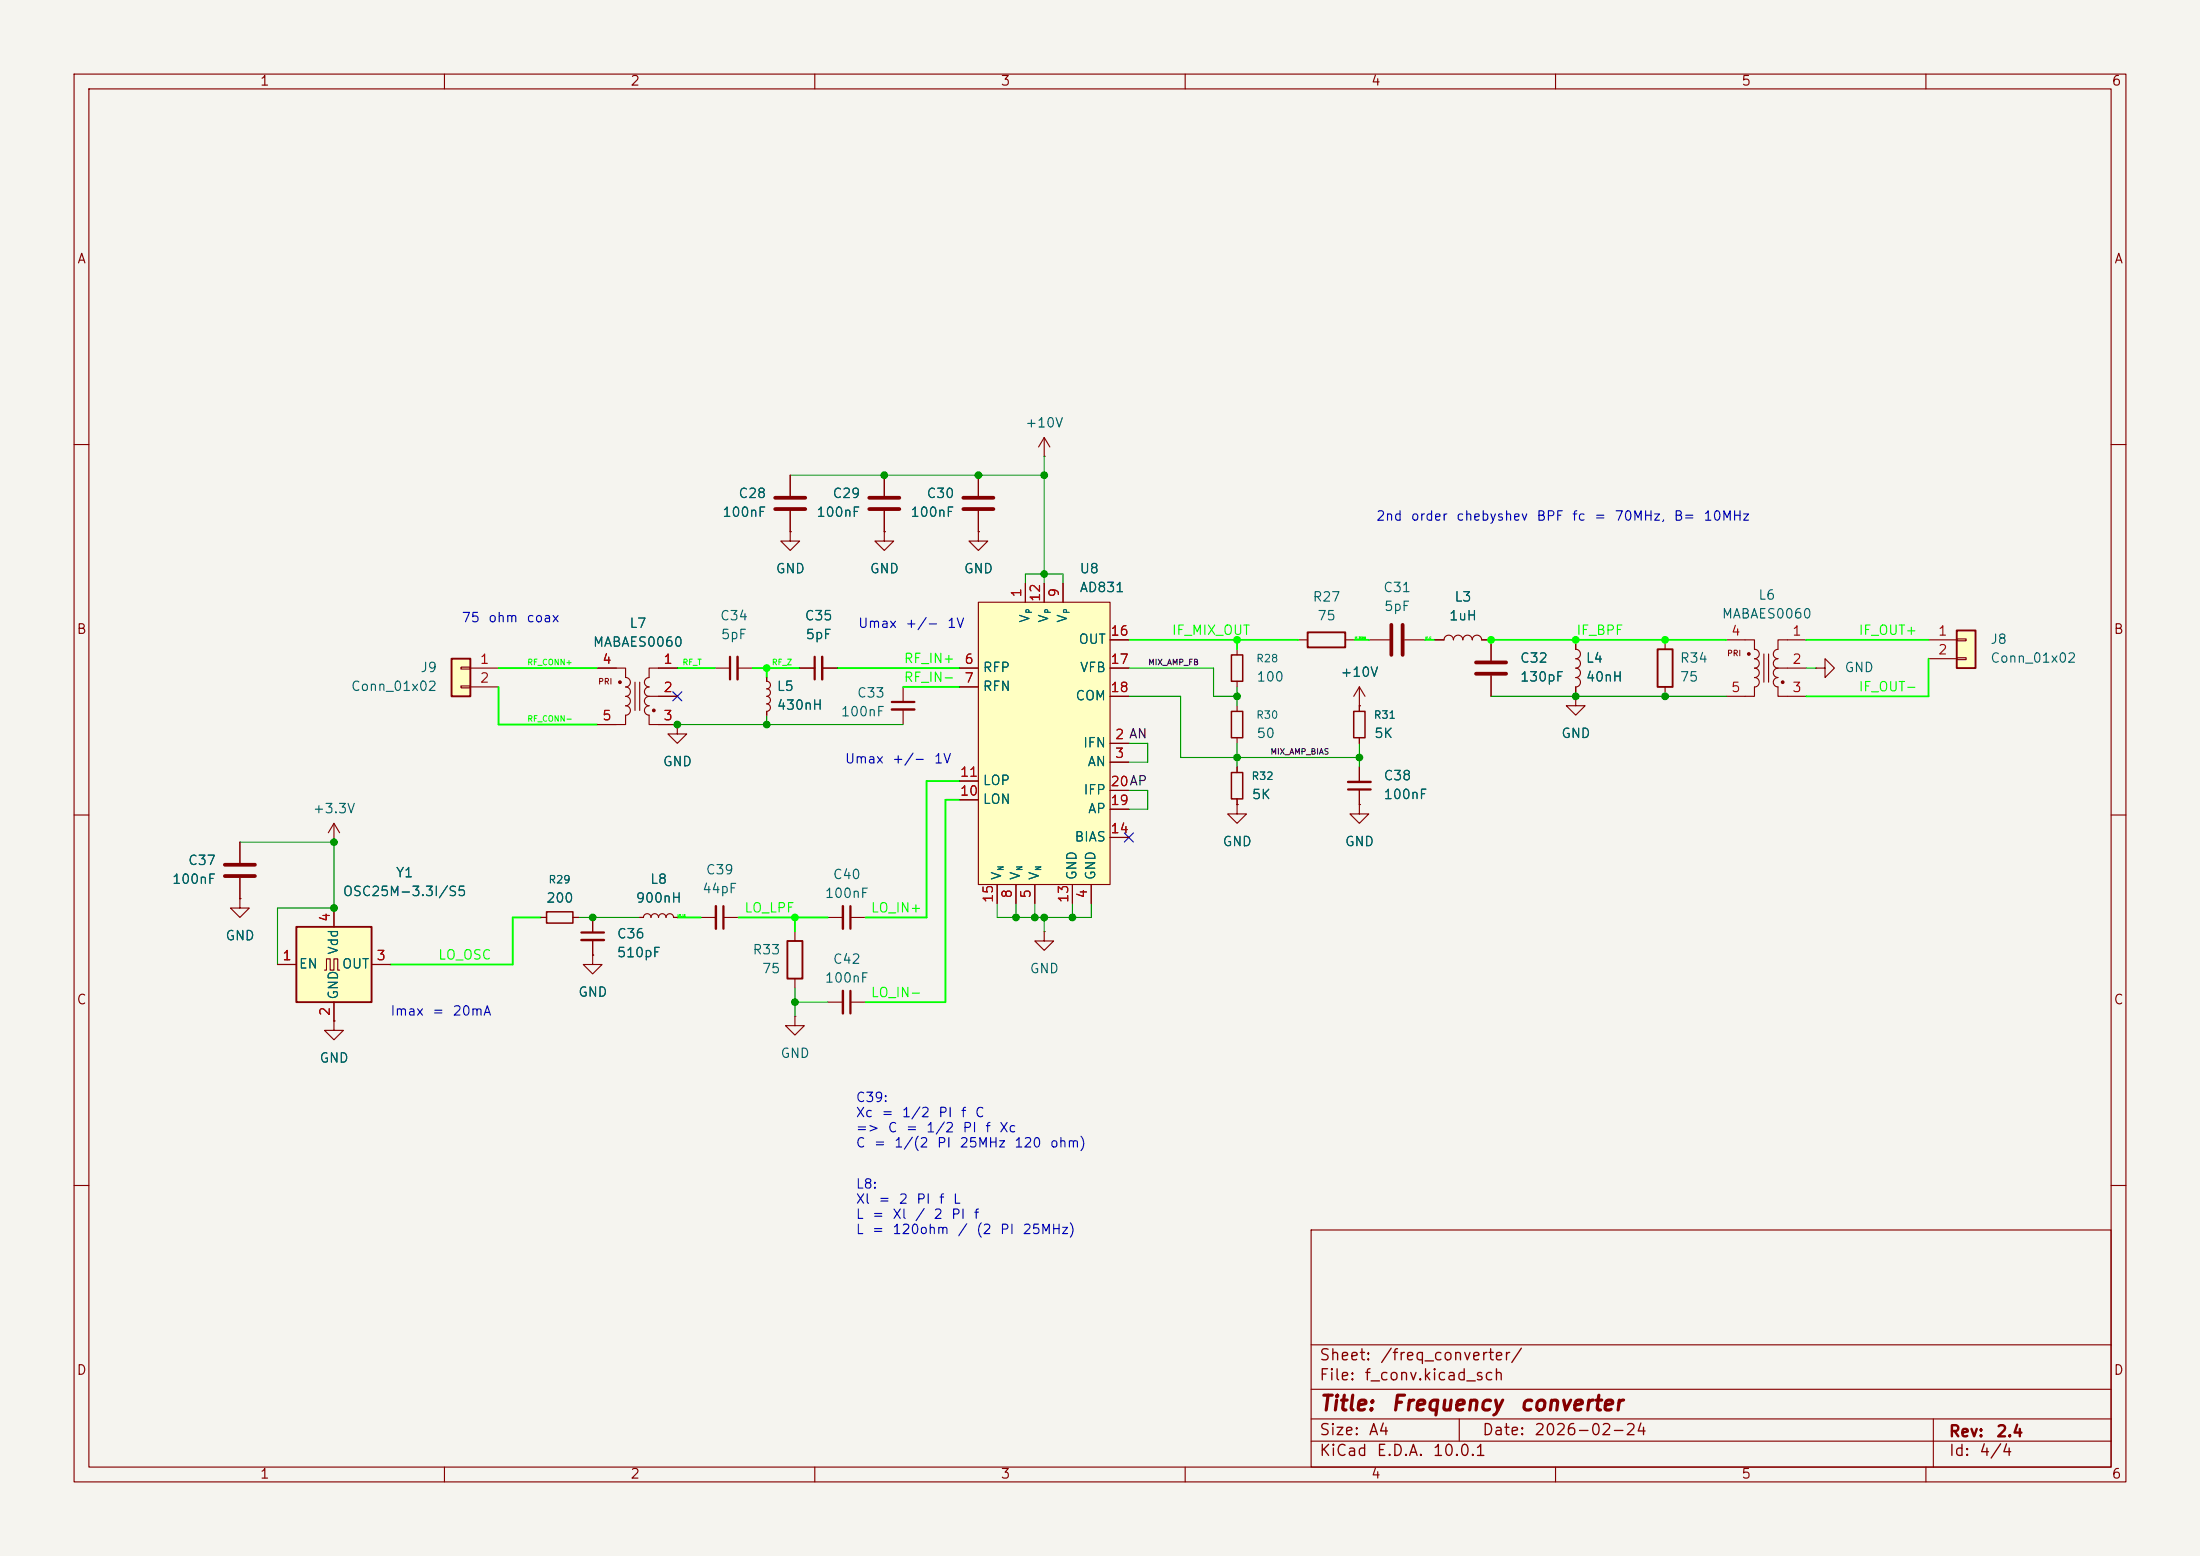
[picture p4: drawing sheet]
<svg xmlns="http://www.w3.org/2000/svg" width="297mm" height="210mm" viewBox="0 0 297 210" stroke-linecap="round" stroke-linejoin="round" font-family="sans-serif">
<path d="M0 0h297v210h-297z" fill="#f5f4ef" stroke="#f5f4ef" stroke-width=".14"/>
<g fill="none" stroke="#840000" stroke-width=".15">
<path d="M10 10h277v190h-277zM12 12h273v186h-273zM60 10v2M110 10v2M160 10v2M210 10v2M260 10v2M10 60h2M106.7 71.8v1.2h1.2l-1.2 1.3-1.3-1.3h1.3M106.7 71.8h.1M285 60h2M103.5 91.4v.5a.51 .51 0 0 1 .5 .6 .51 .51 0 0 1-.5 .5"/>
<path d="M103.5 93a.51 .51 0 0 1 .5 .5 .51 .51 0 0 1-.5 .5M103.5 94a.51 .51 0 0 1 .5 .5 .51 .51 0 0 1-.5 .5 .5 .5 0 0 1 .5 .5 .5 .5 0 0 1-.5 .5v.5M107.9 90.2h2.1M111 90.2h2M121.9 92.7v2M121.9 95.8v2M193.7 86.4h1.2a.64 .64 0 0 1 .7-.7 .64 .64 0 0 1 .6 .7 .64 .64 0 0 1 .6-.7 .64 .64 0 0 1 .7 .7 .64 .64 0 0 1 .6-.7 .64 .64 0 0 1 .7 .7 .64 .64 0 0 1 .6-.7 .64 .64 0 0 1 .6 .7h1.3v2.8M201.3 91.2v2.8M224.8 86.4v1.2M224.8 92.7v1.3M10 110h2M183.5 108.6v1.3h1.3l-1.3 1.2-1.3-1.2h1.3"/>
<path d="M183.5 108.6h.1M183.5 103.5v2M183.5 106.6v2M285 110h2M107.3 137.2v1.2h1.3l-1.3 1.3-1.3-1.3h1.3M107.3 137.2h.1M107.3 125.7v1.3M107.3 132.1v1.3M10 160h2M177 166h108v32h-108zM285 160h2M60 198v2"/>
<path d="M110 198v2M160 198v2M177 194.5h108M177 191.5h108M177 187.5h108M177 181.5h108M197 191.5v3M210 198v2M260 198v2M261 191.5v6.5"/>
</g>
<path d="M223.8 87.6h2v5.1h-2zM106.3 127h2v5.1h-2z" fill="none" stroke="#840000" stroke-width=".25"/>
<path d="M110 88.6v3.1M120.4 94.7h3M182 106.6h3" fill="none" stroke="#840000" stroke-width=".3"/>
<path d="M111 88.6v3.1M120.4 95.8h3M182 105.5h3" fill="none" stroke="#840000" stroke-width=".33"/>
<path d="M199.3 90.9h4M199.3 89.4h4" fill="none" stroke="#840000" stroke-width=".51"/>
<path d="M132.1 81.3h17.8v38.1h-17.8z" fill="#ffffc2"/>
<g fill="none" stroke="#840000" stroke-width=".15">
<path d="M141 59.1v2.5M141 59.1l-.8 1.2M141 59.1l.7 1.2M138.4 78.7v2.6M141 61.6h.1M141 78.7v2.6M143.5 78.7v2.6M129.5 90.2h2.6M129.5 92.7h2.6M132.1 81.3h17.8v38.1h-17.8zM149.9 90.2h2.5M149.9 86.4h2.5"/>
<path d="M149.9 94h2.5M167 87.6v.8M167 91.9v.8M167 95.3v.7M167 99.6v.7M183.5 95.3v.7M183.5 99.6v.7M212.7 86.4v1.2a.64 .64 0 0 1 .7 .7 .64 .64 0 0 1-.7 .6 .63 .63 0 0 1 .7 .6 .63 .63 0 0 1-.7 .7 .63 .63 0 0 1 .7 .6 .63 .63 0 0 1-.7 .6M212.7 91.4a.64 .64 0 0 1 .7 .7 .64 .64 0 0 1-.7 .6v1.3M212.7 94v1.3h1.3l-1.3 1.2-1.2-1.2h1.2M212.7 94h.1M129.5 108h2.6"/>
<path d="M129.5 105.4h2.6M134.6 119.4v2.5M137.2 119.4v2.5M139.7 119.4v2.5M144.8 119.4v2.5M147.3 119.4v2.5M149.9 100.3h2.5M149.9 102.9h2.5M149.9 113h2.5M149.9 109.2h2.5M149.9 106.7h2.5"/>
</g>
<path d="M166.2 96h1.6v3.6h-1.6zM166.2 88.4h1.6v3.5h-1.6zM182.8 96h1.5v3.6h-1.5z" fill="none" stroke="#840000" stroke-width=".2"/>
<path d="M40 125.1h10.2v10.2h-10.2z" fill="#ffffc2"/>
<path d="M176.5 85.3h5.1v2.1h-5.1zM40 125.1h10.2v10.2h-10.2z" fill="none" stroke="#840000" stroke-width=".25"/>
<g fill="none" stroke="#840000" stroke-width=".15">
<path d="M175.3 86.4h1.2M181.6 86.4h1.3M37.5 130.2h2.5M43.8 130.9h.3v-1.5h.5v1.5h.5v-1.5h.5v1.5h.2M45.1 137.8v1.3h1.3l-1.3 1.2-1.3-1.2h1.3M45.1 137.8h.1M45.1 122.6v2.5M45.1 135.3v2.5M50.2 130.2h2.5M73 123.8h.8M77.3 123.8h.8M80 128.9v1.3h1.3l-1.3 1.2-1.3-1.2h1.3"/>
<path d="M80 128.9h.1M86.4 123.8h.5a.51 .51 0 0 1 .5-.5 .51 .51 0 0 1 .5 .5 .51 .51 0 0 1 .5-.5 .51 .51 0 0 1 .5 .5 .51 .51 0 0 1 .5-.5 .51 .51 0 0 1 .5 .5 .51 .51 0 0 1 .5-.5 .51 .51 0 0 1 .5 .5h.5"/>
</g>
<path d="M73.8 123.1h3.5v1.5h-3.5z" fill="none" stroke="#840000" stroke-width=".2"/>
<path d="M61 88.9h2.5v5.1h-2.5z" fill="#ffffc2"/>
<path d="M61 88.9h2.5v5.1h-2.5z" fill="none" stroke="#840000" stroke-width=".25"/>
<g fill="none" stroke="#840000" stroke-width=".15">
<path d="M62.2 90h1.3v.3h-1.3zM62.2 92.6h1.3v.2h-1.3zM63.5 90.2h3.8M63.5 92.7h3.8M183.5 95.3h.1M183.5 92.7l-.7 1.3M183.5 92.7l.8 1.3M183.5 92.7v2.6M184.8 86.4h2.8M189.6 86.4h2.8M233 86.4h3.9v1.2a.64 .64 0 0 1 .6 .7 .64 .64 0 0 1-.6 .6 .64 .64 0 0 1 .6 .6 .64 .64 0 0 1-.6 .7 .64 .64 0 0 1 .6 .6 .64 .64 0 0 1-.6 .6M236.9 91.4a.64 .64 0 0 1 .6 .7 .64 .64 0 0 1-.6 .6v1.3h-3.9"/>
<path d="M238.1 88.3v3.8M238.8 88.3v3.8M240 87.6a.63 .63 0 0 0-.6 .7 .63 .63 0 0 0 .6 .6 .64 .64 0 0 0-.6 .6 .64 .64 0 0 0 .6 .7M240 90.2a.63 .63 0 0 0-.6 .6 .63 .63 0 0 0 .6 .6M240 91.4a.63 .63 0 0 0-.6 .7 .63 .63 0 0 0 .6 .6v1.3h3.8M240 90.2h3.8M243.8 86.4h-3.8v1.2M245.1 90.2h1.3v-1.3l1.2 1.3-1.2 1.2v-1.2M245.1 90.2h.1M32.4 113.7v2.8M32.4 118.5v2.8M32.4 121.3v1.3h1.3l-1.3 1.2-1.3-1.2h1.3"/>
<path d="M32.4 121.3h.1M80 123.8v2.1M80 126.9v2"/>
</g>
<path d="M187.8 84.3v4.1M189.4 84.3v4.1M30.4 118.2h4M30.4 116.7h4" fill="none" stroke="#840000" stroke-width=".51"/>
<path d="M78.5 125.9h3" fill="none" stroke="#840000" stroke-width=".3"/>
<path d="M78.5 126.9h3" fill="none" stroke="#840000" stroke-width=".33"/>
<g fill="#840000" stroke="#840000" stroke-width=".15">
<circle cx="236.1" cy="88.3" r=".18"/>
<circle cx="240.7" cy="92.1" r=".18"/>
</g>
<path d="M264.2 85.1h2.5v5.1h-2.5z" fill="#ffffc2"/>
<path d="M264.2 85.1h2.5v5.1h-2.5z" fill="none" stroke="#840000" stroke-width=".25"/>
<g fill="none" stroke="#840000" stroke-width=".15">
<path d="M106.7 71.8h.1M106.7 64.1v2.8M106.7 69v2.8M119.4 71.8v1.2h1.2l-1.2 1.3-1.3-1.3h1.3M119.4 71.8h.1M119.4 64.1v2.8M119.4 69v2.8M132.1 71.8v1.2h1.2l-1.2 1.3-1.3-1.3h1.3M132.1 71.8h.1M132.1 64.1v2.8M132.1 69v2.8M138.4 78.7v2.6"/>
<path d="M141 78.7v2.6M143.5 78.7v2.6M80.6 90.2h3.9v1.2a.64 .64 0 0 1 .6 .7 .64 .64 0 0 1-.6 .6 .64 .64 0 0 1 .6 .7 .64 .64 0 0 1-.6 .6 .64 .64 0 0 1 .6 .6 .64 .64 0 0 1-.6 .7 .64 .64 0 0 1 .6 .6 .64 .64 0 0 1-.6 .6v1.3h-3.9M85.7 92.1v3.8M86.4 92.1v3.8M87.6 91.4a.63 .63 0 0 0-.6 .7 .63 .63 0 0 0 .6 .6 .64 .64 0 0 0-.6 .6 .64 .64 0 0 0 .6 .7M87.6 94a.63 .63 0 0 0-.6 .6 .63 .63 0 0 0 .6 .7 .64 .64 0 0 0-.6 .6 .64 .64 0 0 0 .6 .6v1.3h3.8M87.6 94h3.8M91.4 97.8v1.3h1.3l-1.3 1.2-1.2-1.2h1.2M91.4 97.8h.1M91.4 90.2h-3.8v1.2M96.5 90.2h2.1"/>
<path d="M99.6 90.2h2M103.5 91.4v.5M103.5 96v.5M107.9 90.2h2.1M111 90.2h2M129.5 90.2h2.6M129.5 92.7h2.6M149.9 86.4h2.5M149.9 94h2.5M149.9 90.2h2.5M183.5 95.3h.1M183.5 95.3v.7"/>
<path d="M183.5 99.6v.7M193.7 86.4h1.2M200 86.4h1.3v2.8M201.3 91.2v2.8M212.7 94h.1M212.7 86.4v1.2M212.7 92.7v1.3M260.3 86.4h3.9M260.3 88.9h3.9M264.2 86.2h1.2v.3h-1.2zM264.2 88.8h1.2v.2h-1.2zM32.4 113.7v2.8"/>
<path d="M32.4 118.5v2.8M45.1 113.7h.1M45.1 111.1l-.8 1.3M45.1 111.1l.7 1.3M45.1 111.1v2.6M129.5 108h2.6M129.5 105.4h2.6M134.6 119.4v2.5M137.2 119.4v2.5M139.7 119.4v2.5M144.8 119.4v2.5M147.3 119.4v2.5"/>
<path d="M149.9 100.3h2.5M149.9 102.9h2.5M149.9 113h2.5M149.9 109.2h2.5M149.9 106.7h2.5M167 108.6v1.3h1.3l-1.3 1.2-1.3-1.2h1.3M167 108.6h.1M167 103.5v.8M167 107.8v.8M183.5 108.6h.1M183.5 103.5v2M183.5 106.6v2"/>
<path d="M32.4 121.3h.1M37.5 130.2h2.5M45.1 137.8h.1M45.1 122.6v2.5M45.1 135.3v2.5M50.2 130.2h2.5M73 123.8h.8M77.3 123.8h.8M80 128.9h.1M80 123.8v2.1M80 126.9v2M86.4 123.8h.5"/>
<path d="M90.9 123.8h.5M94.6 123.8h2M97.7 123.8h2M111.8 135.3h2M111.8 123.8h2M114.8 135.3h2M114.8 123.8h2M141 125.7v1.3h1.2l-1.2 1.3-1.3-1.3h1.3M141 125.7h.1"/>
</g>
<g fill="#840000" stroke="#840000" stroke-width=".15">
<circle cx="83.7" cy="92.1" r=".18"/>
<circle cx="88.3" cy="95.9" r=".18"/>
</g>
<path d="M98.6 88.6v3.1M97.7 122.3v3M114.8 122.3v3M114.8 133.7v3.1" fill="none" stroke="#840000" stroke-width=".3"/>
<path d="M99.6 88.6v3.1M96.6 122.3v3M113.8 122.3v3M113.8 133.7v3.1" fill="none" stroke="#840000" stroke-width=".33"/>
<path d="M104.6 68.7h4.1M104.6 67.2h4.1M117.3 68.7h4.1M117.3 67.2h4.1M130 68.7h4.1M130 67.2h4.1" fill="none" stroke="#840000" stroke-width=".51"/>
<path d="M166.2 104.3h1.6v3.5h-1.6z" fill="none" stroke="#840000" stroke-width=".2"/>
<g fill="none" stroke="#0f0" stroke-width=".25">
<path d="M67.3 90.2h13.3M67.3 92.7v5.1h13.3M91.4 90.2h5.1M101.6 90.2h6.3M103.5 90.2v1.2M113 90.2h16.5M121.9 92.7h7.6M152.4 86.4h22.9M167 86.4v1.2M182.9 86.4h1.9M192.4 86.4h1.3M201.3 86.4h31.7"/>
<path d="M243.8 86.4h16.5M260.3 88.9v5.1h-16.5M129.5 105.4h-4.4v18.4h-8.3M129.5 108h-1.9v27.3h-10.8M73 123.8h-3.8v6.4h-16.5M91.4 123.8h3.2M99.7 123.8h12.1M107.3 123.8v1.9"/>
</g>
<g fill="none" stroke="#009600" stroke-width=".15">
<path d="M106.7 64.1h34.3M138.4 78.7v-1.2h5.1v1.2M141 61.6v17.1M91.4 97.8h30.5M103.5 96.5v1.3M152.4 94h7v8.2h24.1M152.4 90.2h11.4v3.8h3.2M167 92.7v2.6M201.3 94h31.7M243.8 90.2h1.3M32.4 113.7h12.7v8.9h-7.6v7.6M152.4 100.3h2.5v2.6h-2.5"/>
<path d="M152.4 106.7h2.5v2.5h-2.5M167 100.3v3.2M183.5 100.3v3.2M78.1 123.8h8.3M107.3 133.4v3.8M107.3 135.3h4.5M134.6 121.9v1.9h12.7v-1.9M137.2 121.9v1.9M139.7 121.9v1.9M141 123.8v1.9M144.8 121.9v1.9"/>
</g>
<path d="M90.8 93.4l1.2 1.2M92 93.4l-1.2 1.2M151.8 112.4l1.2 1.2M153 112.4l-1.2 1.2" fill="none" stroke="#000084" stroke-width=".15"/>
<g fill="#009600" stroke="#009600" stroke-width=".14">
<circle cx="141" cy="123.8" r=".46"/>
<circle cx="139.7" cy="123.8" r=".46"/>
<circle cx="45.1" cy="113.7" r=".46"/>
<circle cx="45.1" cy="122.6" r=".46"/>
<circle cx="91.4" cy="97.8" r=".46"/>
<circle cx="80" cy="123.8" r=".46"/>
<circle cx="137.2" cy="123.8" r=".46"/>
<circle cx="167" cy="102.2" r=".46"/>
<circle cx="141" cy="77.5" r=".46"/>
<circle cx="167" cy="94" r=".46"/>
<circle cx="132.1" cy="64.1" r=".46"/>
<circle cx="141" cy="64.1" r=".46"/>
<circle cx="212.7" cy="94" r=".46"/>
<circle cx="183.5" cy="102.2" r=".46"/>
<circle cx="103.5" cy="97.8" r=".46"/>
<circle cx="107.3" cy="135.3" r=".46"/>
<circle cx="119.4" cy="64.1" r=".46"/>
<circle cx="224.8" cy="94" r=".46"/>
<circle cx="144.8" cy="123.8" r=".46"/>
</g>
<g fill="#0f0" stroke="#0f0" stroke-width=".14">
<circle cx="167" cy="86.4" r=".46"/>
<circle cx="224.8" cy="86.4" r=".46"/>
<circle cx="201.3" cy="86.4" r=".46"/>
<circle cx="212.7" cy="86.4" r=".46"/>
<circle cx="103.5" cy="90.2" r=".46"/>
<circle cx="107.3" cy="123.8" r=".46"/>
</g>
<g font-size="2" fill="#840000">
<text x="178" y="190.9">Title:</text>
<text x="187.7" y="190.9">Frequency</text>
<text x="205" y="190.9">converter</text>
</g>
<g font-size="1.5" fill="#840000">
<text x="178" y="184">Sheet:</text>
<text x="186.2" y="184">/freq_converter/</text>
<text x="178" y="186.7">File:</text>
<text x="184.1" y="186.7">f_conv.kicad_sch</text>
<text x="178" y="196.9">KiCad</text>
<text x="178" y="194.1">Size:</text>
<text x="184.7" y="194.1">A4</text>
<text x="185.7" y="196.9">E.D.A.</text>
<text x="193.3" y="196.9">10.0.1</text>
<text x="200" y="194.1">Date:</text>
<text x="207" y="194.1">2026-02-24</text>
<text x="263" y="194.3">Rev:</text>
<text x="263" y="196.9">Id:</text>
<text x="267.1" y="196.9">4/4</text>
<text x="269.4" y="194.3">2.4</text>
</g>
<g font-size="1.3" fill="#840000">
<text x="35" y="11.9">1</text>
<text x="85" y="11.9">2</text>
<text x="135" y="11.9">3</text>
<text x="185" y="11.9">4</text>
<text x="235" y="11.9">5</text>
<text x="285" y="11.9">6</text>
<text x="10.3" y="35.9">A</text>
<text x="285.3" y="35.9">A</text>
<text x="10.3" y="85.9">B</text>
<text x="285.3" y="85.9">B</text>
<text x="10.3" y="135.9">C</text>
<text x="285.3" y="135.9">C</text>
<text x="10.3" y="185.9">D</text>
<text x="285.3" y="185.9">D</text>
<text x="35" y="199.9">1</text>
<text x="85" y="199.9">2</text>
<text x="135" y="199.9">3</text>
<text x="185" y="199.9">4</text>
<text x="235" y="199.9">5</text>
<text x="285" y="199.9">6</text>
</g>
<g font-size="1.3" fill="#006464">
<text x="138.3" y="58">+10V</text>
<text x="97.4" y="70.1">100nF</text>
<text x="99.6" y="67.5">C28</text>
<text x="110.1" y="70.1">100nF</text>
<text x="112.3" y="67.5">C29</text>
<text x="122.8" y="70.1">100nF</text>
<text x="125" y="67.5">C30</text>
<text x="104.6" y="77.7">GND</text>
<text x="117.3" y="77.7">GND</text>
<text x="130" y="77.7">GND</text>
<text x="145.7" y="77.7">U8</text>
<text x="145.7" y="80.2">AD831</text>
<text x="177.1" y="81.5">R27</text>
<text x="186.6" y="80.2">C31</text>
<text x="186.8" y="82.8">5pF</text>
<text x="196.3" y="81.5">L3</text>
<text x="232.4" y="83.8">MABAES0060</text>
<text x="237.3" y="81.3">L6</text>
<text x="80" y="87.6">MABAES0060</text>
<text x="84.9" y="85.1">L7</text>
<text x="97.1" y="84">C34</text>
<text x="97.2" y="86.6">5pF</text>
<text x="108.6" y="84">C35</text>
<text x="108.7" y="86.6">5pF</text>
<text x="139.3" y="84.1" transform="rotate(-90 139.3 84.1)">V</text>
<text x="141.8" y="84.1" transform="rotate(-90 141.8 84.1)">V</text>
<text x="144.4" y="84.1" transform="rotate(-90 144.4 84.1)">V</text>
<text x="145.5" y="87.2">OUT</text>
<text x="177.8" y="84">75</text>
<text x="195.5" y="84">1uH</text>
<text x="205.1" y="89.8">C32</text>
<text x="214" y="89.8">L4</text>
<text x="226.7" y="89.8">R34</text>
<text x="268.6" y="87.2">J8</text>
<text x="268.6" y="89.8">Conn_01x02</text>
<text x="47.3" y="93.6">Conn_01x02</text>
<text x="56.7" y="91">J9</text>
<text x="104.8" y="93.6">L5</text>
<text x="115.6" y="94.5">C33</text>
<text x="132.6" y="91">RFP</text>
<text x="132.6" y="93.6">RFN</text>
<text x="145.1" y="94.8">COM</text>
<text x="145.7" y="91">VFB</text>
<text x="169.6" y="92.3">100</text>
<text x="180.9" y="91.7">+10V</text>
<text x="205.1" y="92.3">130pF</text>
<text x="214" y="92.3">40nH</text>
<text x="226.7" y="92.3">75</text>
<text x="248.9" y="91">GND</text>
<text x="104.8" y="96.1">430nH</text>
<text x="113.4" y="97">100nF</text>
<text x="146.1" y="101.2">IFN</text>
<text x="169.6" y="99.9">50</text>
<text x="185.4" y="99.9">5K</text>
<text x="210.7" y="99.9">GND</text>
<text x="89.4" y="103.7">GND</text>
<text x="132.6" y="106.3">LOP</text>
<text x="146.2" y="107.5">IFP</text>
<text x="146.7" y="103.7">AN</text>
<text x="186.7" y="105.6">C38</text>
<text x="42.1" y="110.1">+3.3V</text>
<text x="132.6" y="108.8">LON</text>
<text x="145" y="113.9">BIAS</text>
<text x="146.8" y="110.1">AP</text>
<text x="168.9" y="108.2">5K</text>
<text x="186.7" y="108.2">100nF</text>
<text x="23.1" y="119.6">100nF</text>
<text x="25.3" y="117.1">C37</text>
<text x="53.4" y="118.7">Y1</text>
<text x="87.7" y="119.6">L8</text>
<text x="95.2" y="118.3">C39</text>
<text x="112.4" y="119">C40</text>
<text x="135.5" y="118.9" transform="rotate(-90 135.5 118.9)">V</text>
<text x="138" y="118.9" transform="rotate(-90 138 118.9)">V</text>
<text x="140.6" y="118.9" transform="rotate(-90 140.6 118.9)">V</text>
<text x="145.6" y="118.9" transform="rotate(-90 145.6 118.9)">GND</text>
<text x="148.2" y="118.9" transform="rotate(-90 148.2 118.9)">GND</text>
<text x="165" y="114.5">GND</text>
<text x="181.5" y="114.5">GND</text>
<text x="46.2" y="121.3">OSC25M-3.3I/S5</text>
<text x="73.6" y="122.1">200</text>
<text x="85.7" y="122.1">900nH</text>
<text x="94.7" y="120.9">44pF</text>
<text x="111.3" y="121.5">100nF</text>
<text x="30.3" y="127.2">GND</text>
<text x="40.3" y="131">EN</text>
<text x="45.9" y="128.9" transform="rotate(-90 45.9 128.9)">Vdd</text>
<text x="46.1" y="131">OUT</text>
<text x="83.2" y="129.5">510pF</text>
<text x="83.2" y="127">C36</text>
<text x="101.5" y="129.1">R33</text>
<text x="102.8" y="131.7">75</text>
<text x="112.4" y="130.4">C42</text>
<text x="138.9" y="131.7">GND</text>
<text x="45.9" y="135" transform="rotate(-90 45.9 135)">GND</text>
<text x="78" y="134.8">GND</text>
<text x="111.3" y="132.9">100nF</text>
<text x="43" y="143.7">GND</text>
<text x="105.3" y="143.1">GND</text>
</g>
<g font-size="1.3" fill="#0000c2">
<text x="185.7" y="70.6">2nd</text>
<text x="190.4" y="70.6">order</text>
<text x="196.5" y="70.6">chebyshev</text>
<text x="207.3" y="70.6">BPF</text>
<text x="212.1" y="70.6">fc</text>
<text x="215.1" y="70.6">=</text>
<text x="217.9" y="70.6">70MHz,</text>
<text x="225.9" y="70.6">B=</text>
<text x="229.9" y="70.6">10MHz</text>
<text x="62.2" y="84.3">75</text>
<text x="65.8" y="84.3">ohm</text>
<text x="71" y="84.3">coax</text>
<text x="115.8" y="85.1">Umax</text>
<text x="122.1" y="85.1">+/-</text>
<text x="127.8" y="85.1">1V</text>
<text x="114" y="103.4">Umax</text>
<text x="120.3" y="103.4">+/-</text>
<text x="126" y="103.4">1V</text>
<text x="52.6" y="137.4">Imax</text>
<text x="58.3" y="137.4">=</text>
<text x="61" y="137.4">20mA</text>
<text x="115.4" y="149.1">C39:</text>
<text x="115.4" y="151.1">Xc</text>
<text x="115.4" y="153.1">=&gt;</text>
<text x="115.4" y="155.2">C</text>
<text x="117.9" y="155.2">=</text>
<text x="118.9" y="151.1">=</text>
<text x="119.8" y="153.1">C</text>
<text x="120.6" y="155.2">1/(2</text>
<text x="121.7" y="151.1">1/2</text>
<text x="122.2" y="153.1">=</text>
<text x="124.9" y="153.1">1/2</text>
<text x="126.4" y="155.2">PI</text>
<text x="126.6" y="151.1">PI</text>
<text x="129.4" y="155.2">25MHz</text>
<text x="129.6" y="151.1">f</text>
<text x="129.9" y="153.1">PI</text>
<text x="131.5" y="151.1">C</text>
<text x="132.9" y="153.1">f</text>
<text x="134.8" y="153.1">Xc</text>
<text x="136.8" y="155.2">120</text>
<text x="141.6" y="155.2">ohm)</text>
<text x="115.4" y="160.7">L8:</text>
<text x="115.4" y="162.8">Xl</text>
<text x="115.4" y="164.8">L</text>
<text x="115.4" y="166.9">L</text>
<text x="117.6" y="164.8">=</text>
<text x="117.6" y="166.9">=</text>
<text x="118.5" y="162.8">=</text>
<text x="120.4" y="164.8">Xl</text>
<text x="120.4" y="166.9">120ohm</text>
<text x="121.2" y="162.8">2</text>
<text x="123.4" y="164.8">/</text>
<text x="123.6" y="162.8">PI</text>
<text x="125.9" y="164.8">2</text>
<text x="126.7" y="162.8">f</text>
<text x="128.3" y="164.8">PI</text>
<text x="128.6" y="162.8">L</text>
<text x="129.2" y="166.9">/</text>
<text x="131.4" y="164.8">f</text>
<text x="131.7" y="166.9">(2</text>
<text x="134.9" y="166.9">PI</text>
<text x="137.9" y="166.9">25MHz)</text>
</g>
<g font-size="1.3" fill="#a90000">
<text x="138.2" y="80.7" transform="rotate(-90 138.2 80.7)">1</text>
<text x="140.7" y="81.3" transform="rotate(-90 140.7 81.3)">12</text>
<text x="143.3" y="80.7" transform="rotate(-90 143.3 80.7)">9</text>
<text x="64.7" y="89.9">1</text>
<text x="81.2" y="89.9">4</text>
<text x="89.5" y="89.9">1</text>
<text x="130.1" y="89.9">6</text>
<text x="149.8" y="86.1">16</text>
<text x="149.8" y="89.9">17</text>
<text x="233.6" y="86.1">4</text>
<text x="241.9" y="86.1">1</text>
<text x="241.9" y="89.9">2</text>
<text x="261.5" y="86.1">1</text>
<text x="261.5" y="88.6">2</text>
<text x="64.7" y="92.5">2</text>
<text x="89.5" y="93.7">2</text>
<text x="130.1" y="92.5">7</text>
<text x="149.8" y="93.7">18</text>
<text x="233.6" y="93.7">5</text>
<text x="241.9" y="93.7">3</text>
<text x="81.2" y="97.5">5</text>
<text x="89.5" y="97.5">3</text>
<text x="150.4" y="100.1">2 AN</text>
<text x="150.4" y="100.1">2</text>
<text x="129.5" y="107.7">10</text>
<text x="129.5" y="105.2">11</text>
<text x="149.8" y="106.4">20AP</text>
<text x="149.8" y="106.4">20</text>
<text x="150.4" y="102.6">3</text>
<text x="149.8" y="112.8">14</text>
<text x="149.8" y="109">19</text>
<text x="44.8" y="124.5" transform="rotate(-90 44.8 124.5)">4</text>
<text x="134.4" y="122" transform="rotate(-90 134.4 122)">15</text>
<text x="136.9" y="121.4" transform="rotate(-90 136.9 121.4)">8</text>
<text x="139.4" y="121.4" transform="rotate(-90 139.4 121.4)">5</text>
<text x="144.5" y="122" transform="rotate(-90 144.5 122)">13</text>
<text x="147.1" y="121.4" transform="rotate(-90 147.1 121.4)">4</text>
<text x="38" y="129.9">1</text>
<text x="50.7" y="129.9">3</text>
<text x="44.8" y="137.2" transform="rotate(-90 44.8 137.2)">2</text>
</g>
<g font-size="1.3" fill="#0f0">
<text x="121.9" y="89.8">RF_IN+</text>
<text x="158.1" y="86">IF_MIX_OUT</text>
<text x="212.7" y="86">IF_BPF</text>
<text x="250.8" y="86">IF_OUT+</text>
<text x="121.9" y="92.4">RF_IN-</text>
<text x="250.8" y="93.6">IF_OUT-</text>
<text x="100.4" y="123.5">LO_LPF</text>
<text x="117.5" y="123.5">LO_IN+</text>
<text x="59.1" y="129.8">LO_OSC</text>
<text x="117.5" y="134.9">LO_IN-</text>
</g>
<g font-size="1" fill="#006464">
<text x="169.5" y="89.6">R28</text>
<text x="169.5" y="97.3">R30</text>
<text x="185.4" y="97.3">R31</text>
<text x="168.9" y="105.5">R32</text>
<text x="74" y="119.5">R29</text>
</g>
<g font-size=".8" fill="#006464">
<text x="139.5" y="82.9" transform="rotate(-90 139.5 82.9)">P</text>
<text x="142" y="82.9" transform="rotate(-90 142 82.9)">P</text>
<text x="144.6" y="82.9" transform="rotate(-90 144.6 82.9)">P</text>
<text x="135.7" y="117.6" transform="rotate(-90 135.7 117.6)">N</text>
<text x="138.2" y="117.6" transform="rotate(-90 138.2 117.6)">N</text>
<text x="140.8" y="117.6" transform="rotate(-90 140.8 117.6)">N</text>
</g>
<g font-size=".8" fill="#0f0">
<text x="71.1" y="90">RF_CONN+</text>
<text x="92.1" y="90">RF_T</text>
<text x="104.1" y="90">RF_Z</text>
<text x="71.1" y="97.6">RF_CONN-</text>
</g>
<g font-size=".8" fill="#0f0f0f">
<text x="154.9" y="90">MIX_AMP_FB</text>
<text x="171.4" y="102">MIX_AMP_BIAS</text>
</g>
<g font-size=".8" fill="#840000">
<text x="233.1" y="88.7">PRI</text>
<text x="80.7" y="92.6">PRI</text>
</g>
<g font-size=".3" fill="#0f0">
<text x="182.9" y="86.3">IF_TERM</text>
<text x="192.4" y="86.3">IF_C</text>
<text x="91.4" y="123.8">LO_L1</text>
</g>
</svg>
